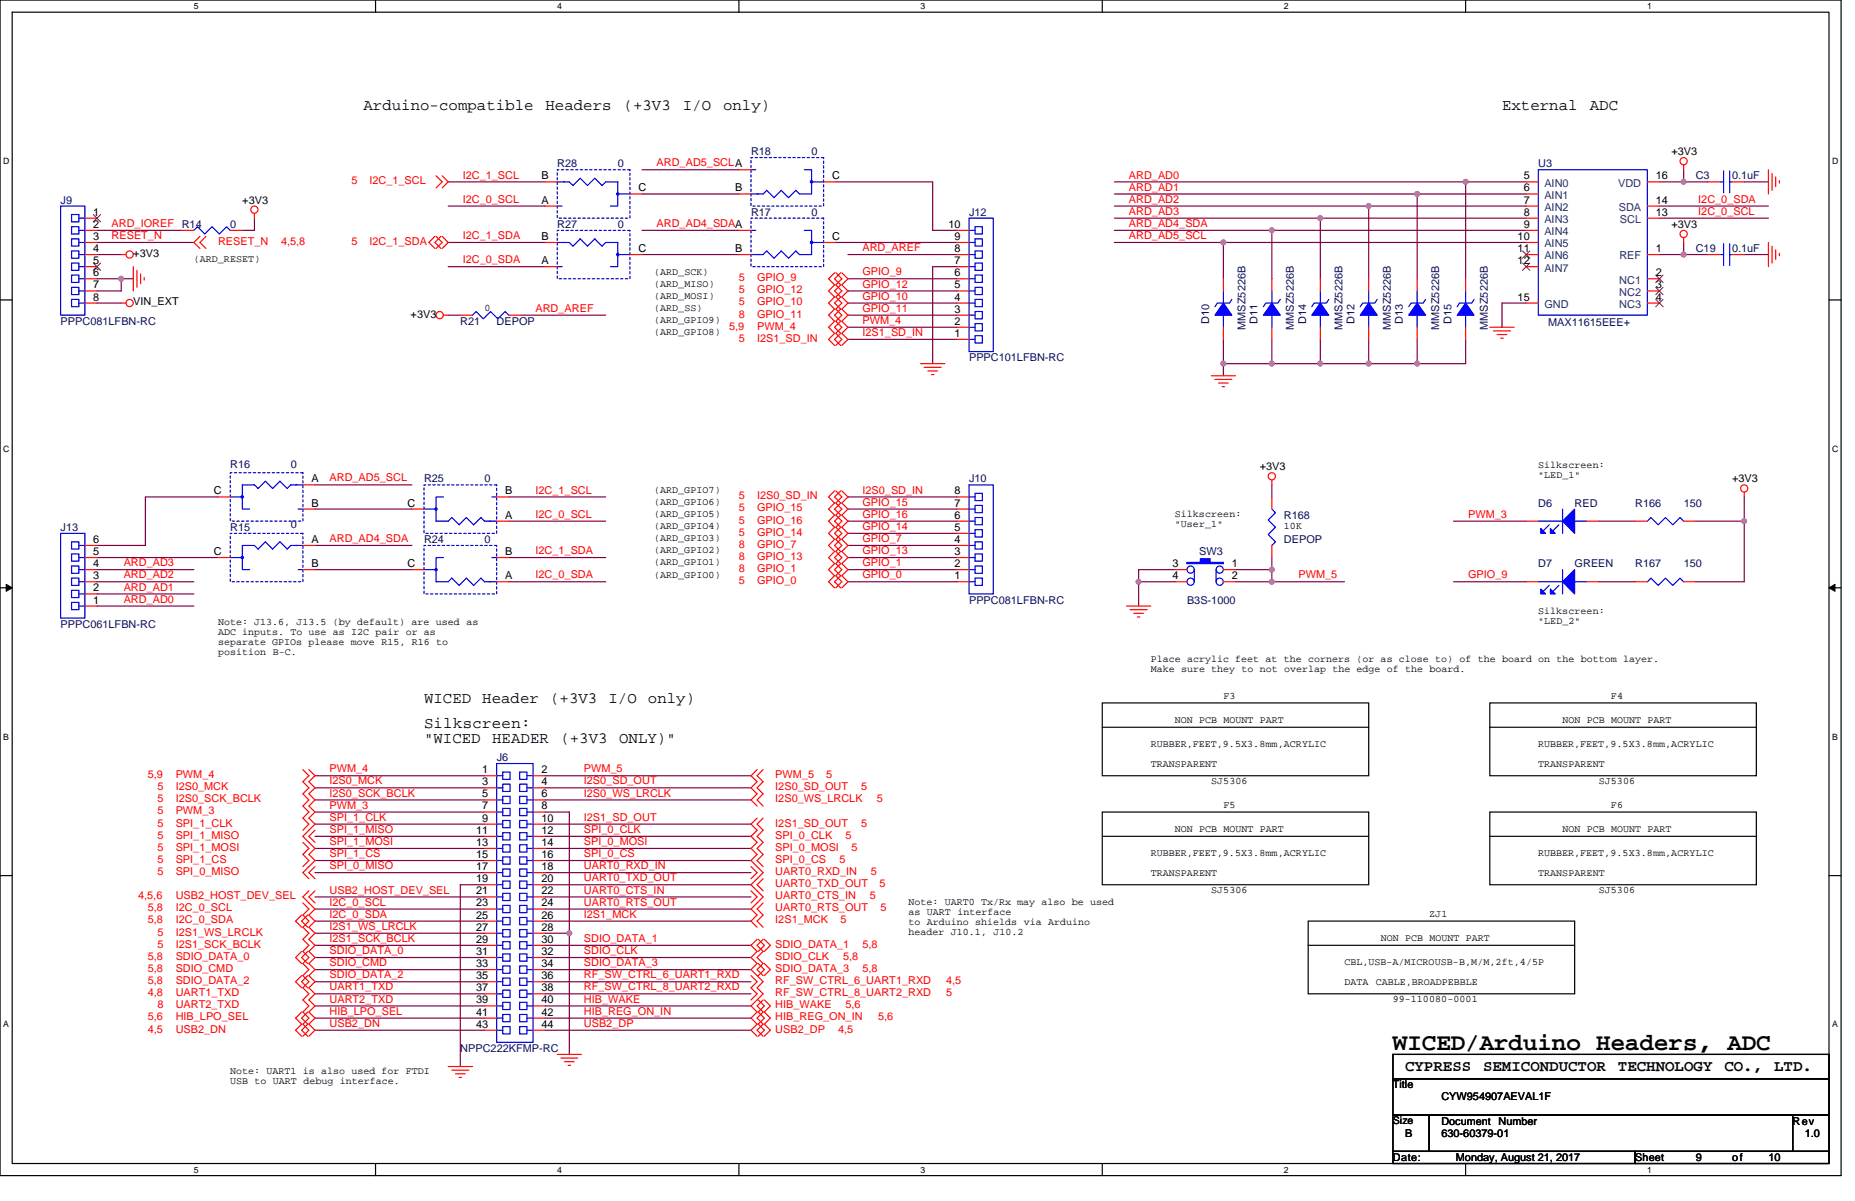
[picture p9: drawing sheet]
<svg xmlns="http://www.w3.org/2000/svg" width="432mm" height="279mm" viewBox="0 0 432 279" stroke-linecap="round" stroke-linejoin="round" font-family="sans-serif">
<path d="M0 0h428.6v273.5h-428.6zM2.8 2.8h422.9v267.9h-422.9z" fill="none" stroke="#000" stroke-width=".28"/>
<g fill="#fff">
<path d="M45.1 .3h1.1v2.3h-1.1z"/>
<path d="M45.1 271h1.1v2.2h-1.1z"/>
</g>
<path d="M87.4 0v2.8M87.4 270.7v2.8" fill="none" stroke="#000" stroke-width=".28"/>
<g fill="#fff">
<path d="M129.7 .3h1.1v2.3h-1.1z"/>
<path d="M129.7 271h1.1v2.2h-1.1z"/>
</g>
<path d="M172 0v2.8M172 270.7v2.8" fill="none" stroke="#000" stroke-width=".28"/>
<g fill="#fff">
<path d="M214.3 .3h1.1v2.3h-1.1z"/>
<path d="M214.3 271h1.1v2.2h-1.1z"/>
</g>
<path d="M256.6 0v2.8M256.6 270.7v2.8" fill="none" stroke="#000" stroke-width=".28"/>
<g fill="#fff">
<path d="M298.9 .3h1.1v2.3h-1.1z"/>
<path d="M298.9 271h1.1v2.2h-1.1z"/>
</g>
<path d="M341.2 0v2.8M341.2 270.7v2.8" fill="none" stroke="#000" stroke-width=".28"/>
<g fill="#fff">
<path d="M383.5 .3h1.1v2.3h-1.1z"/>
<path d="M383.5 271h1.1v2.2h-1.1z"/>
<path d="M.7 36.3h1.5v2.3h-1.5z"/>
<path d="M426.5 36.3h1.4v2.3h-1.4z"/>
<path d="M.7 103.3h1.5v2.2h-1.5z"/>
<path d="M426.5 103.3h1.4v2.2h-1.4z"/>
</g>
<path d="M0 69.8h2.8M425.7 69.8h2.9" fill="none" stroke="#000" stroke-width=".28"/>
<g fill="#fff">
<path d="M.7 170.2h1.4v2.3h-1.4z"/>
<path d="M426.5 170.2h1.3v2.3h-1.3z"/>
</g>
<path d="M0 136.8h2.8M425.7 136.8h2.9" fill="none" stroke="#000" stroke-width=".28"/>
<path d="M1.4 135.9l1.4 .9-1.4 .8zM425.7 136.8l1.4-.9v1.7z" fill="#000" stroke="#000" stroke-width=".23"/>
<g fill="#fff">
<path d="M.7 237.2h1.4v2.2h-1.4z"/>
<path d="M426.4 237.2h1.4v2.2h-1.4z"/>
</g>
<g fill="none" stroke="#000" stroke-width=".28">
<path d="M256.6 163.5h62v17h-62zM256.6 169.2h62M346.8 169.2h62M346.8 163.5h62v17h-62zM256.6 188.9h62v16.9h-62zM256.6 194.6h62M346.8 194.6h62M346.8 188.9h62v16.9h-62zM0 203.7h2.8M304.5 219.9h62M304.5 214.3h62v16.9h-62zM425.7 203.7h2.9"/>
<path d="M324.3 245.3h101.4v5.7h-101.4zM324.3 251h101.4v8.4h-101.4zM324.3 259.4h8.4v8.5h-8.4zM332.7 259.4h84.6v8.5h-84.6zM417.3 259.4h8.4v8.5h-8.4zM324.3 267.9h56.3v2.8h-56.3zM380.6 267.9h45.1v2.8h-45.1z"/>
</g>
<g fill="none" stroke="#800040" stroke-width=".28">
<path d="M149.4 39.5h22.6M391.9 39.5v2.8M22.6 53.6h19.7M22.6 59.2h5.6M22.6 56.4h22.5M59.2 50.8v2.8h-2.8M104.3 42.3h22.6M104.3 47.9h22.6M104.3 56.4h22.6M149.4 53.6h22.6M149.4 45.1h22.6M149.4 59.2h22.6"/>
<path d="M194.6 42.3h22.5v11.3h5.7M194.6 56.4h28.2M197.4 59.2h25.4M259.4 42.3h81.8M259.4 45.1h70.5M259.4 47.9h59.2M259.4 50.8h47.9M259.4 53.6h36.7M259.4 56.4h25.4M355.3 42.3h-14.1v22.6M355.3 53.6h-59.2v11.3M355.3 45.1h-25.4v19.8"/>
<path d="M355.3 56.4h-70.5v8.5M355.3 47.9h-36.7v17M355.3 50.8h-48v14.1M386.3 42.3h5.6M386.3 59.2h5.6M386.3 47.9h25.3M386.3 50.8h25.3M391.9 42.3h5.7M391.9 59.2h5.7M391.9 56.4v2.8M406 59.2h5.6M406 42.3h5.6"/>
<path d="M22.6 70.5h5.6M22.6 64.9h5.6M28.2 64.9v2.8h-5.6M28.2 64.9h2.8M104.3 73.3h2.8M104.3 62h22.6M121.2 73.3h19.8M197.4 64.9h25.4M197.4 67.7h25.4M197.4 70.5h25.4M197.4 73.3h25.4M197.4 76.1h25.4"/>
<path d="M197.4 79h25.4M222.8 62h-5.7v22.6M284.8 79v5.6M296.1 79v5.6M307.3 79v5.6M318.6 79v5.6M329.9 79v5.6M341.2 79v5.6h-11.3M355.3 70.5h-5.7v5.6M284.8 84.6h11.3M284.8 84.6v2.8M296.1 84.6h11.2"/>
<path d="M307.3 84.6h11.3M318.6 84.6h11.3M50.8 115.6h-17v11.3h-11.2M73.3 118.4h22.6M73.3 112.8h22.6M118.4 115.6h22.6M197.4 115.6h25.4M197.4 118.4h25.4M296.1 112.8v2.8M406 115.6v5.6M22.6 135.3h22.5M22.6 138.2h22.5"/>
<path d="M22.6 129.7h28.2M22.6 132.5h22.5M73.3 132.5h22.6M73.3 126.9h22.6M118.4 121.2h22.6M118.4 129.7h22.6M118.4 135.3h22.6M197.4 121.2h25.4M197.4 124.1h25.4M197.4 126.9h25.4M197.4 129.7h25.4M197.4 132.5h25.4"/>
<path d="M197.4 135.3h25.4M265 135.3v5.7M265 135.3h8.5M273.5 132.5h-8.5v2.8M287.6 135.3h8.5M287.6 132.5h8.5M296.1 129.7v2.8M296.1 132.5v2.8M296.1 135.3h16.9M338.3 121.2h17M338.3 135.3h17M372.2 121.2h8.4"/>
<path d="M372.2 135.3h8.4M394.7 121.2h11.3M406 121.2v14.1h-11.3M22.6 141h22.5M73.3 180.5h39.5M73.3 183.3h39.5M73.3 186.1h39.5M73.3 188.9h39.5M73.3 191.7h39.5M73.3 194.6h39.5M73.3 197.4h39.5M126.9 188.9h5.6v28.2"/>
<path d="M126.9 180.5h47.9M126.9 183.3h47.9M126.9 186.1h47.9M126.9 191.7h47.9M126.9 194.6h47.9M126.9 197.4h47.9M73.3 208.7h39.5M73.3 200.2h39.5M73.3 203h39.5M73.3 211.5h39.5M73.3 214.3h39.5M73.3 217.1h39.5"/>
<path d="M73.3 219.9h39.5M112.8 205.8h-5.7v42.3M126.9 217.1h5.6M126.9 200.2h47.9M126.9 203h47.9M126.9 205.8h47.9M126.9 208.7h47.9M126.9 211.5h47.9M126.9 214.3h47.9M126.9 219.9h47.9M132.5 217.1v28.2M73.3 222.8h39.5"/>
<path d="M73.3 225.6h39.5M73.3 228.4h39.5M73.3 231.2h39.5M73.3 234h39.5M73.3 236.9h39.5M73.3 239.7h39.5M126.9 231.2h47.9M126.9 234h47.9M126.9 236.9h47.9M126.9 239.7h47.9M126.9 222.8h47.9M126.9 225.6h47.9"/>
<path d="M126.9 228.4h47.9"/>
</g>
<g fill="#f0f" stroke="#f0f" stroke-width=".28">
<circle cx="341.2" cy="42.3" r=".56"/>
<circle cx="329.9" cy="45.1" r=".56"/>
<circle cx="284.8" cy="84.6" r=".56"/>
<circle cx="329.9" cy="84.6" r=".55"/>
<circle cx="318.6" cy="84.6" r=".55"/>
<circle cx="307.3" cy="84.6" r=".55"/>
<circle cx="296" cy="84.6" r=".55"/>
<circle cx="391.9" cy="42.3" r=".55"/>
<circle cx="391.9" cy="59.2" r=".56"/>
<circle cx="406" cy="121.2" r=".55"/>
<circle cx="296" cy="132.5" r=".55"/>
<circle cx="296" cy="135.3" r=".55"/>
<circle cx="265" cy="135.3" r=".55"/>
<circle cx="132.5" cy="217.1" r=".55"/>
<circle cx="28.2" cy="64.9" r=".55"/>
<circle cx="284.8" cy="56.4" r=".56"/>
<circle cx="296" cy="53.6" r=".55"/>
<circle cx="307.3" cy="50.8" r=".55"/>
<circle cx="318.6" cy="47.9" r=".55"/>
</g>
<g fill="none" stroke="#f00" stroke-width=".28">
<path d="M172 39.5h2.8M391.9 38.4v1.1M411.6 39.5v5.6M19.7 50.8h2.9M19.7 53.6h2.9M19.7 56.4h2.9M19.7 59.2h2.9M28.2 59.2h1.1M42.3 53.6h2.8M46.5 55l-1.4 1.4 1.4 1.4M47.9 55l-1.4 1.4 1.4 1.4M53.6 53.6h2.8"/>
<path d="M59.2 49.6v1.2M101.2 55l-1.4 1.4 1.4 1.4M101.5 55l1.4 1.4-1.4 1.4M101.5 40.9l1.4 1.4-1.4 1.4M102.6 55l-1.4 1.4 1.4 1.4M102.9 55l1.4 1.4-1.4 1.4M102.9 40.9l1.4 1.4-1.4 1.4M126.9 42.3h2.8M126.9 47.9h2.8M126.9 56.4h2.8M146.6 45.1h2.8M146.6 59.2h2.8"/>
<path d="M172 59.2h2.8M172 53.6h2.8M172 45.1h2.8M191.7 56.4h2.9M191.7 42.3h2.9M222.8 59.2h2.8M222.8 56.4h2.8M222.8 53.6h2.8M355.3 42.3h2.8M355.3 45.1h2.8M355.3 47.9h2.8M355.3 50.8h2.8"/>
<path d="M355.3 53.6h2.8M355.3 56.4h2.8M355.3 59.2h2.8M383.5 59.2h2.8M383.5 50.8h2.8M383.5 47.9h2.8M383.5 42.3h2.8M391.9 55.3v1.1M397.6 59.2h2.8M397.6 42.3h2.8M403.2 59.2h2.8M403.2 42.3h2.8"/>
<path d="M411.6 56.4v5.6M412.5 57.3v3.9M412.5 40.3v4M413.3 58.1v2.2M413.3 41.2v2.2M414.2 58.9v.6M414.2 42v.6M19.7 62h2.9M19.7 64.9h2.9M19.7 67.7h2.9M19.7 70.5h2.9M28.2 70.5h1.1"/>
<path d="M31 62v5.7M31.9 62.9v3.9M32.7 63.7v2.3M33.6 64.6v.6M103.2 73.3h1.1M107.1 73.3h2.9M118.4 73.3h2.8M126.9 62h2.8M194.3 63.5l-1.4 1.4 1.4 1.4-1.4 1.4 1.4 1.4-1.4 1.4 1.4 1.4-1.4 1.4 1.4 1.4-1.4 1.4 1.4 1.5-1.4 1.4 1.4 1.4M194.6 63.5l1.4 1.4-1.4 1.4 1.4 1.4-1.4 1.4 1.4 1.4-1.4 1.4 1.4 1.4-1.4 1.4 1.4 1.4-1.4 1.5 1.4 1.4-1.4 1.4M195.7 63.5l-1.4 1.4 1.4 1.4-1.4 1.4 1.4 1.4-1.4 1.4 1.4 1.4-1.4 1.4 1.4 1.4-1.4 1.4 1.4 1.5-1.4 1.4 1.4 1.4M196 63.5l1.4 1.4-1.4 1.4 1.4 1.4-1.4 1.4 1.4 1.4-1.4 1.4 1.4 1.4-1.4 1.4 1.4 1.4-1.4 1.5 1.4 1.4-1.4 1.4"/>
<path d="M222.8 79h2.8M222.8 76.1h2.8M222.8 73.3h2.8M222.8 70.5h2.8M222.8 67.7h2.8M222.8 64.9h2.8M222.8 62h2.8M284.8 76.1v2.9M284.8 64.9v2.8M296.1 76.1v2.9M296.1 64.9v2.8M307.3 76.1v2.9"/>
<path d="M307.3 64.9v2.8M318.6 76.1v2.9M318.6 64.9v2.8M329.9 76.1v2.9M329.9 64.9v2.8M341.2 76.1v2.9M341.2 64.9v2.8M346.8 76.1h5.6M347.6 77h4M348.5 77.8h2.3M349.3 78.7h.6M355.3 62h2.8"/>
<path d="M355.3 70.5h2.8M383.5 70.5h2.8M383.5 67.7h2.8M383.5 64.9h2.8M214.3 84.6h5.6M215.1 85.4h4M216 86.3h2.2M216.8 87.1h.6M282 87.4h5.6M282.8 88.3h3.9M283.7 89.1h2.2M284.5 90h.6"/>
<path d="M50.8 115.6h2.8M70.5 112.8h2.8M70.5 118.4h2.8M95.9 118.4h2.8M115.6 115.6h2.8M194.3 114.2l-1.4 1.4 1.4 1.4-1.4 1.4 1.4 1.4-1.4 1.4 1.4 1.5-1.4 1.4 1.4 1.4-1.4 1.4 1.4 1.4-1.4 1.4 1.4 1.4-1.4 1.4 1.4 1.4-1.4 1.4 1.4 1.5M194.6 114.2l1.4 1.4-1.4 1.4 1.4 1.4-1.4 1.4 1.4 1.4-1.4 1.5 1.4 1.4-1.4 1.4 1.4 1.4-1.4 1.4 1.4 1.4-1.4 1.4 1.4 1.4-1.4 1.4 1.4 1.4-1.4 1.5M195.7 114.2l-1.4 1.4 1.4 1.4-1.4 1.4 1.4 1.4-1.4 1.4 1.4 1.5-1.4 1.4 1.4 1.4-1.4 1.4 1.4 1.4-1.4 1.4 1.4 1.4-1.4 1.4 1.4 1.4-1.4 1.4 1.4 1.5M196 114.2l1.4 1.4-1.4 1.4 1.4 1.4-1.4 1.4 1.4 1.4-1.4 1.5 1.4 1.4-1.4 1.4 1.4 1.4-1.4 1.4 1.4 1.4-1.4 1.4 1.4 1.4-1.4 1.4 1.4 1.4-1.4 1.5M222.8 118.4h2.8M222.8 115.6h2.8M296.1 111.7v1.1"/>
<path d="M296.1 115.6v2.8M406 114.5v1.1M19.7 138.2h2.9M19.7 135.3h2.9M19.7 132.5h2.9M19.7 129.7h2.9M19.7 126.9h2.9M50.8 129.7h2.8M70.5 126.9h2.8M70.5 132.5h2.8M95.9 132.5h2.8M115.6 121.2h2.8"/>
<path d="M115.6 135.3h2.8M115.6 129.7h2.8M222.8 135.3h2.8M222.8 132.5h2.8M222.8 129.7h2.8M222.8 126.9h2.8M222.8 124.1h2.8M222.8 121.2h2.8M273.5 135.3h2.8M273.5 132.5h2.8M284.8 132.5h2.8M284.8 135.3h2.8"/>
<path d="M296.1 126.9v2.8M355.3 135.3h2.8M355.3 121.2h2.8M369.4 135.3h2.8M369.4 121.2h2.8M380.6 121.2h2.9M380.6 135.3h2.9M391.9 121.2h2.8M391.9 135.3h2.8M19.7 141h2.9M262.2 141h5.7M263.1 141.8h3.9"/>
<path d="M263.9 142.7h2.3M264.8 143.5h.5M70.5 179l1.4 1.5-1.4 1.4 1.4 1.4-1.4 1.4 1.4 1.4-1.4 1.4 1.4 1.4-1.4 1.4 1.4 1.4-1.4 1.4M71.9 179l1.4 1.5-1.4 1.4 1.4 1.4-1.4 1.4 1.4 1.4-1.4 1.4 1.4 1.4-1.4 1.4 1.4 1.4-2.8 2.9 2.8 2.8-1.4 1.4 1.4 1.4-2.8 2.8 1.4 1.4M176.2 179l-1.4 1.5 1.4 1.4-1.4 1.4 1.4 1.4-1.4 1.4 1.4 1.4M177.6 179l-1.4 1.5 1.4 1.4-1.4 1.4 1.4 1.4-1.4 1.4 1.4 1.4M70.5 196l1.4 1.4-1.4 1.4 1.4 1.4-1.4 1.4M73.3 193.1l-1.4 1.5 1.4 1.4M112.8 180.5h2.8M112.8 183.3h2.8M112.8 186.1h2.8M112.8 188.9h2.8"/>
<path d="M112.8 191.7h2.8M112.8 194.6h2.8M112.8 197.4h2.8M124.1 180.5h2.8M124.1 183.3h2.8M124.1 186.1h2.8M124.1 188.9h2.8M124.1 191.7h2.8M124.1 194.6h2.8M124.1 197.4h2.8M176.2 190.3l-1.4 1.4 1.4 1.4-1.4 1.5 1.4 1.4-1.4 1.4 1.4 1.4-1.4 1.4 2.8 2.8-2.8 2.8 2.8 2.9-2.8 2.8 1.4 1.4-1.4 1.4 1.4 1.4M177.6 190.3l-1.4 1.4 1.4 1.4-1.4 1.5 1.4 1.4-1.4 1.4 1.4 1.4-1.4 1.4 1.4 1.4"/>
<path d="M70.2 212.9l-1.4 1.4 1.4 1.4M70.5 210.1l1.4 1.4-1.4 1.4 1.4 1.4-1.4 1.4 1.4 1.4-1.4 1.4 1.4 1.4-1.4 1.4 1.4 1.5-1.4 1.4 1.4 1.4-1.4 1.4 1.4 1.4-1.4 1.4 1.4 1.4-1.4 1.4 1.4 1.4-1.4 1.4 1.4 1.5-1.4 1.4 1.4 1.4-1.4 1.4M71.6 212.9l-1.4 1.4 1.4 1.4M71.9 207.2l-1.4 1.5 2.8 2.8-1.4 1.4 1.4 1.4-1.4 1.4 1.4 1.4-1.4 1.4 1.4 1.4-1.4 1.4 1.4 1.5-1.4 1.4 1.4 1.4-1.4 1.4 1.4 1.4-1.4 1.4 1.4 1.4-1.4 1.4 1.4 1.4-1.4 1.4 1.4 1.5-1.4 1.4 1.4 1.4-1.4 1.4M73.3 207.2l-1.4 1.5 1.4 1.4M73.3 201.6l-1.4 1.4 1.4 1.4M112.8 200.2h2.8M112.8 203h2.8M112.8 205.8h2.8M112.8 208.7h2.8M112.8 211.5h2.8M112.8 214.3h2.8"/>
<path d="M112.8 217.1h2.8M112.8 219.9h2.8M124.1 200.2h2.8M124.1 203h2.8M124.1 205.8h2.8M124.1 208.7h2.8M124.1 211.5h2.8M124.1 214.3h2.8M124.1 217.1h2.8M124.1 219.9h2.8M174.8 201.6l1.4 1.4-1.4 1.4M174.8 207.2l1.4 1.5-1.4 1.4"/>
<path d="M176.2 218.5l-1.4 1.4 1.4 1.4-1.4 1.5 1.4 1.4-1.4 1.4 2.8 2.8-1.4 1.4 1.4 1.4-2.8 2.8 1.4 1.4-1.4 1.5 1.4 1.4-1.4 1.4 1.4 1.4M176.5 218.5l1.4 1.4-1.4 1.4M177.6 204.4l-1.4 1.4 1.4 1.4M177.6 210.1l-1.4 1.4 1.4 1.4-1.4 1.4 1.4 1.4M177.6 218.5l-1.4 1.4 1.4 1.4-1.4 1.5 1.4 1.4-1.4 1.4 1.4 1.4M177.9 218.5l1.4 1.4-1.4 1.4M70.2 221.3l-1.4 1.5 1.4 1.4M70.2 227l-1.4 1.4 1.4 1.4M70.2 235.4l-1.4 1.5 1.4 1.4-1.4 1.4 1.4 1.4M71.6 221.3l-1.4 1.5 1.4 1.4M71.6 227l-1.4 1.4 1.4 1.4M71.6 235.4l-1.4 1.5 1.4 1.4-1.4 1.4 1.4 1.4"/>
<path d="M112.8 222.8h2.8M112.8 225.6h2.8M112.8 228.4h2.8M112.8 231.2h2.8M112.8 234h2.8M112.8 236.9h2.8M112.8 239.7h2.8M124.1 222.8h2.8M124.1 225.6h2.8M124.1 228.4h2.8M124.1 231.2h2.8M124.1 234h2.8"/>
<path d="M124.1 236.9h2.8M124.1 239.7h2.8M174.8 227l1.4 1.4-1.4 1.4 1.4 1.4-1.4 1.4M176.5 232.6l1.4 1.4-1.4 1.4 1.4 1.5-1.4 1.4 1.4 1.4-1.4 1.4M176.5 224.2l1.4 1.4-1.4 1.4M177.6 232.6l-1.4 1.4 1.4 1.4-1.4 1.5 1.4 1.4-1.4 1.4 1.4 1.4M177.9 232.6l1.4 1.4-1.4 1.4 1.4 1.5-1.4 1.4 1.4 1.4-1.4 1.4M177.9 224.2l1.4 1.4-1.4 1.4M104.3 248.1h5.7M105.2 249h3.9M106 249.8h2.3M106.9 250.7h.5"/>
<path d="M129.7 245.3h5.6M130.6 246.1h3.9M131.4 247h2.2M132.2 247.8h.6"/>
<circle cx="391.9" cy="37.5" r=".84"/>
<circle cx="30.2" cy="59.2" r=".84"/>
<circle cx="59.2" cy="48.8" r=".84"/>
<circle cx="391.9" cy="54.4" r=".84"/>
<circle cx="30.2" cy="70.5" r=".84"/>
<circle cx="102.3" cy="73.3" r=".84"/>
<circle cx="296" cy="110.8" r=".84"/>
<circle cx="406" cy="113.6" r=".84"/>
</g>
<g fill="#00f" stroke="#00f" stroke-width=".28">
<path d="M366.5 132.5v5.7l-2.8-2.9z" fill-rule="evenodd"/>
<path d="M360.9 137l1.1 1.2h-1.1z" fill-rule="evenodd"/>
<path d="M358.6 137l1.2 1.2h-1.2z" fill-rule="evenodd"/>
<path d="M366.5 118.4v5.7l-2.8-2.9z" fill-rule="evenodd"/>
<path d="M360.9 122.9l1.1 1.2h-1.1z" fill-rule="evenodd"/>
<path d="M358.6 122.9l1.2 1.2h-1.2z" fill-rule="evenodd"/>
<path d="M307.3 70.5l2 2.8h-3.9z" fill-rule="evenodd"/>
<path d="M318.6 70.5l2 2.8h-4z" fill-rule="evenodd"/>
<path d="M276.3 130.8h3.1v-.8h2.3v.8h3.1v.3h-8.5z" fill-rule="evenodd"/>
<path d="M284.8 70.5l1.9 2.8h-3.9z" fill-rule="evenodd"/>
<path d="M329.9 70.5l2 2.8h-4z" fill-rule="evenodd"/>
<path d="M296.1 70.5l1.9 2.8h-3.9z" fill-rule="evenodd"/>
<path d="M341.2 70.5l1.9 2.8h-3.9z" fill-rule="evenodd"/>
<circle cx="101.5" cy="118.4" r=".27"/>
<circle cx="188.9" cy="56.4" r=".28"/>
<circle cx="56.4" cy="115.6" r=".27"/>
<circle cx="101.5" cy="132.5" r=".27"/>
<circle cx="188.9" cy="42.3" r=".28"/>
<circle cx="143.8" cy="45.1" r=".27"/>
<circle cx="56.4" cy="129.7" r=".27"/>
<circle cx="143.8" cy="59.2" r=".27"/>
</g>
<g fill="none" stroke="#00f" stroke-width=".28">
<path d="M174.8 39.5h1.1M187.2 39.5h1.7v5.6h-2.8l-.8-.8-1.7 1.7-1.7-1.7-1.7 1.7-1.7-1.7-.9 .8h-1.4M358.1 39.5h25.4v33.8h-25.4zM401.2 39.8v5.1M402.6 39.8v5.1M14.1 47.9h5.6v25.4h-5.6zM16.7 55.6h1.7v1.7h-1.7zM16.7 58.4h1.7v1.7h-1.7zM16.7 49.9h1.7v1.7h-1.7zM16.7 52.7h1.7v1.7h-1.7zM18.4 56.4h1.3M18.4 59.2h1.3"/>
<path d="M18.4 50.8h1.3M18.4 53.6h1.3M45.1 53.6l.9-.9 1.7 1.7 1.7-1.7 1.7 1.7 1.6-1.7 .9 .9M129.7 42.3h1.7M129.7 47.9h1.1M129.7 56.4h1.7M131.1 42.3h1.4l.9 .9 1.7-1.7 1.7 1.7 1.7-1.7 1.6 1.7 .9-.9h2.8v5.6h-1.7M131.1 56.4h1.4l.9 .9 1.7-1.7 1.7 1.7 1.7-1.7 1.6 1.7 .9-.9h2.8v5.6h-1.7M143.8 45.1h2.8M143.8 59.2h2.8M174.8 59.2h1.7M174.8 53.6h1.1"/>
<path d="M174.8 45.1h1.7M187.2 53.6h1.7v5.6h-2.8l-.8-.8-1.7 1.7-1.7-1.7-1.7 1.7-1.7-1.7-.9 .8h-1.4M188.9 56.4h2.8M188.9 42.3h2.8M225.6 50.8h5.6v31h-5.6zM225.6 56.4h1.4M225.6 53.6h1.4M225.6 59.2h1.4M227 55.6h1.7v1.7h-1.7zM227 58.4h1.7v1.7h-1.7zM227 52.7h1.7v1.7h-1.7zM400.4 59.2h.8"/>
<path d="M400.4 42.3h.8M401.2 56.7v5.1M402.6 59.2h.6M402.6 42.3h.6M402.6 56.7v5.1M16.7 61.2h1.7v1.7h-1.7zM16.7 64h1.7v1.7h-1.7zM16.7 66.8h1.7v1.7h-1.7zM16.7 69.7h1.7v1.7h-1.7zM18.4 62h1.3M18.4 64.9h1.3M18.4 67.7h1.3"/>
<path d="M18.4 70.5h1.3M110 73.3l.8-.8 1.7 1.7 1.7-1.7 1.7 1.7 1.7-1.7 .8 .8M129.7 62h1.1M225.6 67.7h1.4M225.6 73.3h1.4M225.6 70.5h1.4M225.6 79h1.4M225.6 76.1h1.4M225.6 64.9h1.4M225.6 62h1.4M227 66.8h1.7v1.7h-1.7zM227 72.5h1.7v1.7h-1.7z"/>
<path d="M227 69.7h1.7v1.7h-1.7zM227 78.1h1.7v1.7h-1.7zM227 75.3h1.7v1.7h-1.7zM227 64h1.7v1.7h-1.7zM227 61.2h1.7v1.7h-1.7zM284.8 73.3v2.8M284.8 67.7v2.8M286.7 69.7l-.5 .8h-2.8l-.6 .9M296.1 73.3v2.8M296.1 67.7v2.8M298 69.7l-.5 .8h-2.9l-.5 .9M307.3 73.3v2.8"/>
<path d="M307.3 67.7v2.8M309.3 69.7l-.6 .8h-2.8l-.5 .9M318.6 73.3v2.8M318.6 67.7v2.8M320.6 69.7l-.6 .8h-2.8l-.6 .9M329.9 73.3v2.8M329.9 67.7v2.8M331.9 69.7l-.6 .8h-2.8l-.6 .9M341.2 73.3v2.8M341.2 67.7v2.8M343.1 69.7l-.5 .8h-2.9l-.5 .9M53.6 115.6h2.8"/>
<path d="M68.8 112.8h1.7M69.1 112.8h-1.4l-.9 .8-1.6-1.6-1.7 1.6-1.7-1.6-1.7 1.6-.9-.8h-2.8v5.6h1.7M69.4 118.4h1.1M98.7 118.4h2.8M103.2 115.6h-1.7v5.6h2.8l.9-.8 1.7 1.7 1.7-1.7 1.7 1.7 1.7-1.7 .8 .8h1.4M114.5 115.6h1.1M225.6 112.8h5.6v25.4h-5.6zM225.6 118.4h1.4M225.6 115.6h1.4M227 117.6h1.7v1.7h-1.7zM227 114.8h1.7v1.7h-1.7zM296.1 118.4l.8 .9-1.7 1.7 1.7 1.7-1.7 1.7 1.7 1.6-.8 .9"/>
<path d="M363.7 118.4v5.7M14.1 124.1h5.6v19.7h-5.6zM16.7 128.9h1.7v1.7h-1.7zM16.7 134.5h1.7v1.7h-1.7zM16.7 131.7h1.7v1.7h-1.7zM16.7 137.3h1.7v1.7h-1.7zM16.7 126h1.7v1.7h-1.7zM18.4 129.7h1.3M18.4 135.3h1.3M18.4 132.5h1.3M18.4 138.2h1.3M18.4 126.9h1.3"/>
<path d="M53.6 129.7h2.8M68.8 126.9h1.7M69.1 126.9h-1.4l-.9 .8-1.6-1.7-1.7 1.7-1.7-1.7-1.7 1.7-.9-.8h-2.8v5.6h1.7M69.4 132.5h1.1M98.7 132.5h2.8M103.2 129.7h-1.7v5.6h2.8l.9-.8 1.7 1.7 1.7-1.7 1.7 1.7 1.7-1.7 .8 .8h1.4M113.9 121.2h1.7M113.9 135.3h1.7M114.5 129.7h1.1M225.6 124.1h1.4M225.6 129.7h1.4M225.6 126.9h1.4"/>
<path d="M225.6 135.3h1.4M225.6 132.5h1.4M225.6 121.2h1.4M227 123.2h1.7v1.7h-1.7zM227 128.9h1.7v1.7h-1.7zM227 126h1.7v1.7h-1.7zM227 134.5h1.7v1.7h-1.7zM227 131.7h1.7v1.7h-1.7zM227 120.4h1.7v1.7h-1.7zM276.3 130.8v.3M278 132.5v2.8M283.1 132.5v2.8"/>
<path d="M284.8 130.8v.3M358.1 135.3h5.6M358.1 121.2h5.6M360.6 136.2l-1.4 1.4M360.6 122.1l-1.4 1.4M362.9 136.2l-1.4 1.4M362.9 122.1l-1.4 1.4M363.7 132.5v5.7M366.5 135.3h2.9M366.5 121.2h2.9M383.5 121.2l.8-.8 1.7 1.7 1.7-1.7 1.7 1.7 1.7-1.7 .8 .8M383.5 135.3l.8-.8 1.7 1.7 1.7-1.7 1.7 1.7 1.7-1.7 .8 .8"/>
<path d="M16.7 140.1h1.7v1.7h-1.7zM18.4 141h1.3M115.6 177.6h8.5v64.9h-8.5zM117 179.6h1.7v1.7h-1.7zM121 179.6h1.7v1.7h-1.7zM115.6 191.7h1.4M115.6 186.1h1.4M115.6 188.9h1.4M115.6 180.5h1.4M115.6 183.3h1.4M115.6 194.6h1.4M115.6 197.4h1.4"/>
<path d="M117 190.9h1.7v1.7h-1.7zM117 185.3h1.7v1.6h-1.7zM117 188.1h1.7v1.7h-1.7zM117 182.4h1.7v1.7h-1.7zM117 193.7h1.7v1.7h-1.7zM117 196.5h1.7v1.7h-1.7zM117 199.3h1.7v1.7h-1.7zM121 190.9h1.7v1.7h-1.7zM121 185.3h1.7v1.6h-1.7zM121 188.1h1.7v1.7h-1.7zM121 182.4h1.7v1.7h-1.7zM121 199.3h1.7v1.7h-1.7z"/>
<path d="M121 193.7h1.7v1.7h-1.7zM121 196.5h1.7v1.7h-1.7zM122.7 191.7h1.4M122.7 186.1h1.4M122.7 188.9h1.4M122.7 180.5h1.4M122.7 183.3h1.4M122.7 194.6h1.4M122.7 197.4h1.4M115.6 203h1.4M115.6 205.8h1.4M115.6 208.7h1.4"/>
<path d="M115.6 217.1h1.4M115.6 219.9h1.4M115.6 200.2h1.4M115.6 211.5h1.4M115.6 214.3h1.4M117 202.2h1.7v1.7h-1.7zM117 205h1.7v1.7h-1.7zM117 216.3h1.7v1.7h-1.7zM117 207.8h1.7v1.7h-1.7zM117 210.6h1.7v1.7h-1.7zM117 213.4h1.7v1.7h-1.7zM117 219.1h1.7v1.7h-1.7z"/>
<path d="M121 205h1.7v1.7h-1.7zM121 202.2h1.7v1.7h-1.7zM121 219.1h1.7v1.7h-1.7zM121 213.4h1.7v1.7h-1.7zM121 216.3h1.7v1.7h-1.7zM121 207.8h1.7v1.7h-1.7zM121 210.6h1.7v1.7h-1.7zM122.7 200.2h1.4M122.7 203h1.4M122.7 205.8h1.4M122.7 208.7h1.4M122.7 214.3h1.4"/>
<path d="M122.7 217.1h1.4M122.7 219.9h1.4M122.7 211.5h1.4M115.6 222.8h1.4M115.6 231.2h1.4M115.6 234h1.4M115.6 239.7h1.4M115.6 236.9h1.4M115.6 225.6h1.4M115.6 228.4h1.4M117 230.4h1.7v1.7h-1.7zM117 221.9h1.7v1.7h-1.7z"/>
<path d="M117 224.7h1.7v1.7h-1.7zM117 227.5h1.7v1.7h-1.7zM117 233.2h1.7v1.7h-1.7zM117 236h1.7v1.7h-1.7zM117 238.8h1.7v1.7h-1.7zM121 233.2h1.7v1.7h-1.7zM121 227.5h1.7v1.7h-1.7zM121 230.4h1.7v1.7h-1.7zM121 221.9h1.7v1.7h-1.7zM121 224.7h1.7v1.7h-1.7zM121 236h1.7v1.7h-1.7zM121 238.8h1.7v1.7h-1.7z"/>
<path d="M122.7 239.7h1.4M122.7 236.9h1.4M122.7 222.8h1.4M122.7 228.4h1.4M122.7 231.2h1.4M122.7 234h1.4M122.7 225.6h1.4"/>
<circle cx="277.1" cy="132.5" r=".84"/>
<circle cx="277.1" cy="135.3" r=".84"/>
<circle cx="283.9" cy="135.3" r=".84"/>
<circle cx="283.9" cy="132.5" r=".84"/>
</g>
<path d="M129.7 39.5h16.9v11.3h-16.9zM174.8 36.7h16.9v11.2h-16.9zM129.7 53.6h16.9v11.3h-16.9zM174.8 50.8h16.9v11.2h-16.9zM53.6 110h16.9v11.2h-16.9zM98.7 112.8h16.9v11.3h-16.9zM53.6 124.1h16.9v11.2h-16.9zM98.7 126.9h16.9v11.3h-16.9z" fill="none" stroke="#00f" stroke-width=".28" stroke-dasharray=".6 .6"/>
<g fill="none" stroke="#804000" stroke-width=".23">
<path d="M21.7 49.9l1.7 1.7M23.4 49.9l-1.7 1.7M354.4 58.4l1.7 1.7M356.1 58.4l-1.7 1.7M21.7 61.2l1.7 1.7M23.4 61.2l-1.7 1.7M354.4 61.2l1.7 1.7M356.1 61.2l-1.7 1.7M385.4 69.7l1.7 1.7M385.4 66.8l1.7 1.8M385.4 64l1.7 1.7M387.1 69.7l-1.7 1.7"/>
<path d="M387.1 66.8l-1.7 1.8M387.1 64l-1.7 1.7"/>
</g>
<text font-size="5.6" x="324.3" y="244.3">WICED/Arduino Headers, ADC</text>
<g font-size="3.7">
<text x="84.6" y="25.5">Arduino-compatible</text>
<text x="127" y="25.5">Headers</text>
<text x="145.2" y="25.5">(+3V3</text>
<text x="158.9" y="25.5">I/O</text>
<text x="168.3" y="25.5">only)</text>
<text x="349.6" y="25.5">External</text>
<text x="370.1" y="25.5">ADC</text>
<text x="98.7" y="163.6">WICED</text>
<text x="112.3" y="163.6">Header</text>
<text x="128.1" y="163.6">(+3V3</text>
<text x="141.6" y="163.6">I/O</text>
<text x="150.8" y="163.6">only)</text>
<text x="98.7" y="169.3">Silkscreen:</text>
<text x="98.7" y="173">&quot;WICED</text>
<text x="114.6" y="173">HEADER</text>
<text x="130.4" y="173">(+3V3</text>
<text x="144.1" y="173">ONLY)&quot;</text>
<text x="327.1" y="249.2">CYPRESS</text>
<text x="345.2" y="249.2">SEMICONDUCTOR</text>
<text x="376.6" y="249.2">TECHNOLOGY</text>
<text x="401.4" y="249.2">CO.,</text>
<text x="413" y="249.2">LTD.</text>
</g>
<g font-size="2.5" fill="#f00">
<text x="107.7" y="41.5">I2C_1_SCL</text>
<text x="152.8" y="38.7">ARD_AD5_SCLA</text>
<text x="262.8" y="41.5">ARD_AD0</text>
<text x="81.8" y="42.9">5</text>
<text x="86" y="42.9">I2C_1_SCL</text>
<text x="107.7" y="47.2">I2C_0_SCL</text>
<text x="262.8" y="44.3">ARD_AD1</text>
<text x="262.8" y="47.2">ARD_AD2</text>
<text x="395.3" y="47.2">I2C_0_SDA</text>
<text x="26" y="52.8">ARD_IOREF</text>
<text x="152.8" y="52.8">ARD_AD4_SDAA</text>
<text x="262.8" y="50">ARD_AD3</text>
<text x="262.8" y="52.8">ARD_AD4_SDA</text>
<text x="395.3" y="50">I2C_0_SCL</text>
<text x="26" y="55.6">RESET_N</text>
<text x="50.8" y="57">RESET_N</text>
<text x="65.4" y="57">4,5,8</text>
<text x="81.8" y="57">5</text>
<text x="86" y="57">I2C_1_SDA</text>
<text x="107.7" y="55.6">I2C_1_SDA</text>
<text x="200.8" y="58.4">ARD_AREF</text>
<text x="262.8" y="55.6">ARD_AD5_SCL</text>
<text x="107.7" y="61.3">I2C_0_SDA</text>
<text x="172" y="65.4">5</text>
<text x="176.2" y="65.4">GPIO_9</text>
<text x="200.8" y="64.1">GPIO_9</text>
<text x="172" y="68.2">5</text>
<text x="172" y="71.1">5</text>
<text x="176.2" y="68.2">GPIO_12</text>
<text x="176.2" y="71.1">GPIO_10</text>
<text x="200.8" y="66.9">GPIO_12</text>
<text x="200.8" y="69.7">GPIO_10</text>
<text x="124.7" y="72.5">ARD_AREF</text>
<text x="169.7" y="76.7">5,9</text>
<text x="172" y="73.9">8</text>
<text x="176.2" y="73.9">GPIO_11</text>
<text x="176.2" y="76.7">PWM_4</text>
<text x="200.8" y="72.5">GPIO_11</text>
<text x="200.8" y="75.4">PWM_4</text>
<text x="172" y="79.5">5</text>
<text x="176.2" y="79.5">I2S1_SD_IN</text>
<text x="200.8" y="78.2">I2S1_SD_IN</text>
<text x="76.7" y="112">ARD_AD5_SCL</text>
<text x="124.7" y="114.8">I2C_1_SCL</text>
<text x="172" y="116.2">5</text>
<text x="172" y="119">5</text>
<text x="176.2" y="116.2">I2S0_SD_IN</text>
<text x="176.2" y="119">GPIO_15</text>
<text x="200.8" y="114.8">I2S0_SD_IN</text>
<text x="200.8" y="117.6">GPIO_15</text>
<text x="124.7" y="120.5">I2C_0_SCL</text>
<text x="172" y="121.8">5</text>
<text x="172" y="124.6">5</text>
<text x="176.2" y="121.8">GPIO_16</text>
<text x="176.2" y="124.6">GPIO_14</text>
<text x="200.8" y="120.5">GPIO_16</text>
<text x="200.8" y="123.3">GPIO_14</text>
<text x="341.7" y="120.5">PWM_3</text>
<text x="28.8" y="131.7">ARD_AD3</text>
<text x="76.7" y="126.1">ARD_AD4_SDA</text>
<text x="124.7" y="128.9">I2C_1_SDA</text>
<text x="172" y="127.4">8</text>
<text x="172" y="130.3">8</text>
<text x="176.2" y="127.4">GPIO_7</text>
<text x="176.2" y="130.3">GPIO_13</text>
<text x="200.8" y="126.1">GPIO_7</text>
<text x="200.8" y="128.9">GPIO_13</text>
<text x="200.8" y="131.7">GPIO_1</text>
<text x="28.8" y="134.6">ARD_AD2</text>
<text x="28.8" y="137.4">ARD_AD1</text>
<text x="124.7" y="134.6">I2C_0_SDA</text>
<text x="172" y="133.1">8</text>
<text x="172" y="135.9">5</text>
<text x="176.2" y="133.1">GPIO_1</text>
<text x="176.2" y="135.9">GPIO_0</text>
<text x="200.8" y="134.6">GPIO_0</text>
<text x="302.3" y="134.6">PWM_5</text>
<text x="341.7" y="134.6">GPIO_9</text>
<text x="28.8" y="140.2">ARD_AD0</text>
<text x="76.7" y="179.7">PWM_4</text>
<text x="135.9" y="179.7">PWM_5</text>
<text x="34.4" y="181">5,9</text>
<text x="36.7" y="183.8">5</text>
<text x="40.9" y="181">PWM_4</text>
<text x="40.9" y="183.8">I2S0_MCK</text>
<text x="76.7" y="182.5">I2S0_MCK</text>
<text x="76.7" y="185.3">I2S0_SCK_BCLK</text>
<text x="135.9" y="182.5">I2S0_SD_OUT</text>
<text x="135.9" y="185.3">I2S0_WS_LRCLK</text>
<text x="180.5" y="181">PWM_5</text>
<text x="180.5" y="183.8">I2S0_SD_OUT</text>
<text x="192.3" y="181">5</text>
<text x="200.5" y="183.8">5</text>
<text x="36.7" y="186.6">5</text>
<text x="36.7" y="189.5">5</text>
<text x="40.9" y="186.6">I2S0_SCK_BCLK</text>
<text x="40.9" y="189.5">PWM_3</text>
<text x="76.7" y="188.1">PWM_3</text>
<text x="76.7" y="190.9">SPI_1_CLK</text>
<text x="135.9" y="190.9">I2S1_SD_OUT</text>
<text x="180.5" y="186.6">I2S0_WS_LRCLK</text>
<text x="204.1" y="186.6">5</text>
<text x="36.7" y="192.3">5</text>
<text x="36.7" y="195.1">5</text>
<text x="36.7" y="197.9">5</text>
<text x="40.9" y="192.3">SPI_1_CLK</text>
<text x="40.9" y="195.1">SPI_1_MISO</text>
<text x="40.9" y="197.9">SPI_1_MOSI</text>
<text x="76.7" y="193.8">SPI_1_MISO</text>
<text x="76.7" y="196.6">SPI_1_MOSI</text>
<text x="135.9" y="193.8">SPI_0_CLK</text>
<text x="135.9" y="196.6">SPI_0_MOSI</text>
<text x="180.5" y="192.3">I2S1_SD_OUT</text>
<text x="180.5" y="195.1">SPI_0_CLK</text>
<text x="180.5" y="197.9">SPI_0_MOSI</text>
<text x="196.8" y="195.1">5</text>
<text x="198.2" y="197.9">5</text>
<text x="200.5" y="192.3">5</text>
<text x="36.7" y="200.7">5</text>
<text x="36.7" y="203.6">5</text>
<text x="40.9" y="200.7">SPI_1_CS</text>
<text x="40.9" y="203.6">SPI_0_MISO</text>
<text x="76.7" y="199.4">SPI_1_CS</text>
<text x="76.7" y="202.2">SPI_0_MISO</text>
<text x="135.9" y="199.4">SPI_0_CS</text>
<text x="135.9" y="202.2">UART0_RXD_IN</text>
<text x="180.5" y="200.7">SPI_0_CS</text>
<text x="180.5" y="203.6">UART0_RXD_IN</text>
<text x="195.4" y="200.7">5</text>
<text x="202.7" y="203.6">5</text>
<text x="32.2" y="209.2">4,5,6</text>
<text x="40.9" y="209.2">USB2_HOST_DEV_SEL</text>
<text x="76.7" y="207.9">USB2_HOST_DEV_SEL</text>
<text x="135.9" y="205">UART0_TXD_OUT</text>
<text x="135.9" y="207.9">UART0_CTS_IN</text>
<text x="180.5" y="206.4">UART0_TXD_OUT</text>
<text x="180.5" y="209.2">UART0_CTS_IN</text>
<text x="202.5" y="209.2">5</text>
<text x="204.7" y="206.4">5</text>
<text x="34.4" y="212">5,8</text>
<text x="34.4" y="214.8">5,8</text>
<text x="40.9" y="212">I2C_0_SCL</text>
<text x="40.9" y="214.8">I2C_0_SDA</text>
<text x="76.7" y="210.7">I2C_0_SCL</text>
<text x="76.7" y="213.5">I2C_0_SDA</text>
<text x="135.9" y="210.7">UART0_RTS_OUT</text>
<text x="135.9" y="213.5">I2S1_MCK</text>
<text x="180.5" y="212">UART0_RTS_OUT</text>
<text x="180.5" y="214.8">I2S1_MCK</text>
<text x="195.7" y="214.8">5</text>
<text x="205" y="212">5</text>
<text x="36.7" y="217.7">5</text>
<text x="36.7" y="220.5">5</text>
<text x="40.9" y="217.7">I2S1_WS_LRCLK</text>
<text x="40.9" y="220.5">I2S1_SCK_BCLK</text>
<text x="76.7" y="216.3">I2S1_WS_LRCLK</text>
<text x="76.7" y="219.1">I2S1_SCK_BCLK</text>
<text x="76.7" y="222">SDIO_DATA_0</text>
<text x="135.9" y="219.1">SDIO_DATA_1</text>
<text x="135.9" y="222">SDIO_CLK</text>
<text x="180.5" y="220.5">SDIO_DATA_1</text>
<text x="200.8" y="220.5">5,8</text>
<text x="34.4" y="223.3">5,8</text>
<text x="34.4" y="226.1">5,8</text>
<text x="40.9" y="223.3">SDIO_DATA_0</text>
<text x="40.9" y="226.1">SDIO_CMD</text>
<text x="76.7" y="224.8">SDIO_CMD</text>
<text x="76.7" y="227.6">SDIO_DATA_2</text>
<text x="135.9" y="224.8">SDIO_DATA_3</text>
<text x="135.9" y="227.6">RF_SW_CTRL_6_UART1_RXD</text>
<text x="180.5" y="223.3">SDIO_CLK</text>
<text x="180.5" y="226.1">SDIO_DATA_3</text>
<text x="196.3" y="223.3">5,8</text>
<text x="200.8" y="226.1">5,8</text>
<text x="34.4" y="228.9">5,8</text>
<text x="34.4" y="231.8">4,8</text>
<text x="40.9" y="228.9">SDIO_DATA_2</text>
<text x="40.9" y="231.8">UART1_TXD</text>
<text x="76.7" y="230.4">UART1_TXD</text>
<text x="76.7" y="233.2">UART2_TXD</text>
<text x="135.9" y="230.4">RF_SW_CTRL_8_UART2_RXD</text>
<text x="135.9" y="233.2">HIB_WAKE</text>
<text x="180.5" y="228.9">RF_SW_CTRL_6_UART1_RXD</text>
<text x="180.5" y="231.8">RF_SW_CTRL_8_UART2_RXD</text>
<text x="220.2" y="228.9">4,5</text>
<text x="220.2" y="231.8">5</text>
<text x="34.4" y="237.4">5,6</text>
<text x="36.7" y="234.6">8</text>
<text x="40.9" y="234.6">UART2_TXD</text>
<text x="40.9" y="237.4">HIB_LPO_SEL</text>
<text x="76.7" y="236.1">HIB_LPO_SEL</text>
<text x="76.7" y="238.9">USB2_DN</text>
<text x="135.9" y="236.1">HIB_REG_ON_IN</text>
<text x="135.9" y="238.9">USB2_DP</text>
<text x="180.5" y="237.4">HIB_REG_ON_IN</text>
<text x="180.5" y="234.6">HIB_WAKE</text>
<text x="196.8" y="234.6">5,6</text>
<text x="204.4" y="237.4">5,6</text>
<text x="34.4" y="240.2">4,5</text>
<text x="40.9" y="240.2">USB2_DN</text>
<text x="180.5" y="240.2">USB2_DP</text>
<text x="195.1" y="240.2">4,5</text>
</g>
<g font-size="2.5">
<text x="126" y="41.7">B</text>
<text x="193.7" y="41.7">C</text>
<text x="354.7" y="41.7">5</text>
<text x="385.4" y="41.7">16</text>
<text x="389.1" y="36.1">+3V3</text>
<text x="56.4" y="47.4">+3V3</text>
<text x="126" y="47.3">A</text>
<text x="148.6" y="44.5">C</text>
<text x="171.2" y="44.5">B</text>
<text x="354.7" y="44.5">6</text>
<text x="354.7" y="47.3">7</text>
<text x="385.4" y="47.3">14</text>
<text x="21.7" y="50.2">1</text>
<text x="21.7" y="53">2</text>
<text x="220.8" y="53">10</text>
<text x="354.7" y="50.2">8</text>
<text x="354.7" y="53">9</text>
<text x="385.4" y="50.2">13</text>
<text x="389.1" y="53">+3V3</text>
<text x="21.7" y="55.8">3</text>
<text x="21.7" y="58.6">4</text>
<text x="31" y="59.8">+3V3</text>
<text x="126" y="55.8">B</text>
<text x="148.6" y="58.6">C</text>
<text x="171.2" y="58.6">B</text>
<text x="193.7" y="55.8">C</text>
<text x="222.2" y="58.6">8</text>
<text x="222.2" y="55.8">9</text>
<text x="353.3" y="55.8">10</text>
<text x="353.3" y="58.6">11</text>
<text x="385.4" y="58.6">1</text>
<text x="21.7" y="61.4">5</text>
<text x="21.7" y="64.3">6</text>
<text x="126" y="61.4">A</text>
<text x="222.2" y="64.3">6</text>
<text x="222.2" y="61.4">7</text>
<text x="353.3" y="61.4">12</text>
<text x="385.4" y="64.3">2</text>
<text x="21.7" y="67.1">7</text>
<text x="21.7" y="69.9">8</text>
<text x="31" y="71.1">VIN_EXT</text>
<text x="222.2" y="69.9">4</text>
<text x="222.2" y="67.1">5</text>
<text x="353.3" y="69.9">15</text>
<text x="385.4" y="69.9">4</text>
<text x="385.4" y="67.1">3</text>
<text x="95.6" y="73.9">+3V3</text>
<text x="222.2" y="75.5">2</text>
<text x="222.2" y="72.7">3</text>
<text x="222.2" y="78.4">1</text>
<text x="72.5" y="112.2">A</text>
<text x="293.2" y="109.4">+3V3</text>
<text x="403.2" y="112.2">+3V3</text>
<text x="49.8" y="115">C</text>
<text x="72.5" y="117.8">B</text>
<text x="94.9" y="117.8">C</text>
<text x="117.6" y="115">B</text>
<text x="222.2" y="117.8">7</text>
<text x="222.2" y="115">8</text>
<text x="117.6" y="120.6">A</text>
<text x="222.2" y="123.5">5</text>
<text x="222.2" y="120.6">6</text>
<text x="21.7" y="131.9">4</text>
<text x="21.7" y="129.1">5</text>
<text x="21.7" y="126.3">6</text>
<text x="49.8" y="129.1">C</text>
<text x="72.5" y="126.3">A</text>
<text x="72.5" y="131.9">B</text>
<text x="94.9" y="131.9">C</text>
<text x="117.6" y="129.1">B</text>
<text x="222.2" y="131.9">2</text>
<text x="222.2" y="129.1">3</text>
<text x="222.2" y="126.3">4</text>
<text x="272.9" y="131.9">3</text>
<text x="286.7" y="131.9">1</text>
<text x="21.7" y="137.6">2</text>
<text x="21.7" y="134.7">3</text>
<text x="117.6" y="134.7">A</text>
<text x="222.2" y="134.7">1</text>
<text x="272.9" y="134.7">4</text>
<text x="286.7" y="134.7">2</text>
<text x="21.7" y="140.4">1</text>
<text x="112.2" y="179.9">1</text>
<text x="126" y="179.9">2</text>
<text x="112.2" y="182.7">3</text>
<text x="112.2" y="185.5">5</text>
<text x="126" y="182.7">4</text>
<text x="126" y="185.5">6</text>
<text x="112.2" y="188.3">7</text>
<text x="112.2" y="191.1">9</text>
<text x="126" y="188.3">8</text>
<text x="126" y="191.1">10</text>
<text x="110.8" y="194">11</text>
<text x="110.8" y="196.8">13</text>
<text x="126" y="194">12</text>
<text x="126" y="196.8">14</text>
<text x="110.8" y="199.6">15</text>
<text x="110.8" y="202.4">17</text>
<text x="126" y="199.6">16</text>
<text x="126" y="202.4">18</text>
<text x="110.8" y="205.2">19</text>
<text x="110.8" y="208.1">21</text>
<text x="126" y="205.2">20</text>
<text x="126" y="208.1">22</text>
<text x="110.8" y="210.9">23</text>
<text x="110.8" y="213.7">25</text>
<text x="126" y="210.9">24</text>
<text x="126" y="213.7">26</text>
<text x="110.8" y="216.5">27</text>
<text x="110.8" y="219.3">29</text>
<text x="126" y="216.5">28</text>
<text x="126" y="219.3">30</text>
<text x="110.8" y="222.2">31</text>
<text x="110.8" y="225">33</text>
<text x="110.8" y="227.8">35</text>
<text x="126" y="222.2">32</text>
<text x="126" y="225">34</text>
<text x="126" y="227.8">36</text>
<text x="110.8" y="230.6">37</text>
<text x="110.8" y="233.4">39</text>
<text x="126" y="230.6">38</text>
<text x="126" y="233.4">40</text>
<text x="110.8" y="236.3">41</text>
<text x="110.8" y="239.1">43</text>
<text x="126" y="236.3">42</text>
<text x="126" y="239.1">44</text>
<text x="324.3" y="253.2">Title</text>
<text x="335.5" y="256">CYW954907AEVAL1F</text>
<text x="324.3" y="261.6">Size</text>
<text x="335.5" y="261.6">Document</text>
<text x="348.8" y="261.6">Number</text>
<text x="417.3" y="261.6">Rev</text>
<text x="327.1" y="264.5">B</text>
<text x="335.5" y="264.5">630-60379-01</text>
<text x="420.1" y="264.5">1.0</text>
<text x="324.3" y="270.1">Date:</text>
<text x="338.9" y="270.1">Monday, August 21, 2017</text>
<text x="380.6" y="270.1">Sheet</text>
<text x="394.7" y="270.1">9</text>
<text x="403.2" y="270.1">of</text>
<text x="411.6" y="270.1">10</text>
</g>
<g font-size="2.5" fill="#000080">
<text x="129.7" y="38.9">R28</text>
<text x="143.8" y="38.9">0</text>
<text x="174.8" y="36.1">R18</text>
<text x="188.9" y="36.1">0</text>
<text x="358.1" y="38.9">U3</text>
<text x="394.7" y="41.7">C3</text>
<text x="403.2" y="41.7">0.1uF</text>
<text x="14.1" y="47.4">J9</text>
<text x="42.3" y="53">R14</text>
<text x="53.6" y="53">0</text>
<text x="129.7" y="53">R27</text>
<text x="143.8" y="53">0</text>
<text x="174.8" y="50.2">R17</text>
<text x="188.9" y="50.2">0</text>
<text x="225.6" y="50.2">J12</text>
<text x="394.7" y="58.7">C19</text>
<text x="403.2" y="58.7">0.1uF</text>
<text x="14.1" y="75.6">PPPC081LFBN-RC</text>
<text x="107.1" y="75.6">R21</text>
<text x="115.6" y="75.6">DEPOP</text>
<text x="281.5" y="75.3" transform="rotate(-90 281.5 75.3)">D10</text>
<text x="289.9" y="76.7" transform="rotate(-90 289.9 76.7)">MMSZ5226B</text>
<text x="292.7" y="75.3" transform="rotate(-90 292.7 75.3)">D11</text>
<text x="301.2" y="76.7" transform="rotate(-90 301.2 76.7)">MMSZ5226B</text>
<text x="304" y="75.3" transform="rotate(-90 304 75.3)">D14</text>
<text x="312.5" y="76.7" transform="rotate(-90 312.5 76.7)">MMSZ5226B</text>
<text x="315.3" y="75.3" transform="rotate(-90 315.3 75.3)">D12</text>
<text x="323.8" y="76.7" transform="rotate(-90 323.8 76.7)">MMSZ5226B</text>
<text x="326.6" y="75.3" transform="rotate(-90 326.6 75.3)">D13</text>
<text x="335" y="76.7" transform="rotate(-90 335 76.7)">MMSZ5226B</text>
<text x="337.9" y="75.3" transform="rotate(-90 337.9 75.3)">D15</text>
<text x="346.3" y="76.7" transform="rotate(-90 346.3 76.7)">MMSZ5226B</text>
<text x="360.3" y="75.8">MAX11615EEE+</text>
<text x="225.6" y="84">PPPC101LFBN-RC</text>
<text x="53.6" y="108.8">R16</text>
<text x="67.7" y="108.8">0</text>
<text x="98.7" y="112.2">R25</text>
<text x="112.8" y="112.2">0</text>
<text x="225.6" y="112.2">J10</text>
<text x="358.1" y="117.9">D6</text>
<text x="366.5" y="117.9">RED</text>
<text x="380.6" y="117.9">R166</text>
<text x="391.9" y="117.9">150</text>
<text x="14.1" y="123.5">J13</text>
<text x="53.6" y="123.5">R15</text>
<text x="67.7" y="122.9">0</text>
<text x="298.9" y="120.7">R168</text>
<text x="98.7" y="126.3">R24</text>
<text x="112.8" y="126.3">0</text>
<text x="279.1" y="129.1">SW3</text>
<text x="298.9" y="126.3">DEPOP</text>
<text x="358.1" y="132">D7</text>
<text x="366.5" y="132">GREEN</text>
<text x="380.6" y="132">R167</text>
<text x="391.9" y="132">150</text>
<text x="225.6" y="140.4">PPPC081LFBN-RC</text>
<text x="276.3" y="140.4">B3S-1000</text>
<text x="14.1" y="146.1">PPPC061LFBN-RC</text>
<text x="115.6" y="177.1">J6</text>
<text x="107.1" y="244.7">NPPC222KFMP-RC</text>
</g>
<g font-size="2.5" fill="#004080">
<text x="359.5" y="43.5">AIN0</text>
<text x="359.5" y="46.3">AIN1</text>
<text x="376.7" y="43.5">VDD</text>
<text x="359.5" y="49.1">AIN2</text>
<text x="359.5" y="51.9">AIN3</text>
<text x="376.8" y="49.1">SDA</text>
<text x="377.1" y="51.9">SCL</text>
<text x="359.5" y="54.7">AIN4</text>
<text x="359.5" y="57.6">AIN5</text>
<text x="359.5" y="60.4">AIN6</text>
<text x="359.5" y="63.2">AIN7</text>
<text x="376.9" y="66">NC1</text>
<text x="377" y="60.4">REF</text>
<text x="359.5" y="71.6">GND</text>
<text x="376.9" y="71.6">NC3</text>
<text x="376.9" y="68.8">NC2</text>
</g>
<g font-size="2.3">
<text x="45.1" y="61.1">(ARD_RESET)</text>
<text x="152.3" y="63.9">(ARD_SCK)</text>
<text x="152.3" y="66.7">(ARD_MISO)</text>
<text x="152.3" y="69.5">(ARD_MOSI)</text>
<text x="112.8" y="72.3">0</text>
<text x="152.3" y="72.3">(ARD_SS)</text>
<text x="152.3" y="75.2">(ARD_GPIO9)</text>
<text x="152.3" y="78">(ARD_GPIO8)</text>
<text x="358.1" y="109">Silkscreen:</text>
<text x="358.1" y="111.3">&quot;LED_1&quot;</text>
<text x="152.3" y="114.6">(ARD_GPIO7)</text>
<text x="152.3" y="117.5">(ARD_GPIO6)</text>
<text x="152.3" y="120.3">(ARD_GPIO5)</text>
<text x="152.3" y="123.1">(ARD_GPIO4)</text>
<text x="152.3" y="125.9">(ARD_GPIO3)</text>
<text x="273.5" y="120.3">Silkscreen:</text>
<text x="273.5" y="122.6">&quot;User_1&quot;</text>
<text x="298.9" y="123.1">10K</text>
<text x="152.3" y="128.7">(ARD_GPIO2)</text>
<text x="152.3" y="131.6">(ARD_GPIO1)</text>
<text x="152.3" y="134.4">(ARD_GPIO0)</text>
<text x="358.1" y="142.8">Silkscreen:</text>
<text x="50.8" y="145.4">Note: J13.6, J13.5 (by default) are used as</text>
<text x="50.8" y="147.7">ADC inputs. To use as I2C pair or as</text>
<text x="358.1" y="145.2">&quot;LED_2&quot;</text>
<text x="50.8" y="150">separate GPIOs please move R15, R16 to</text>
<text x="50.8" y="152.4">position B-C.</text>
<text x="267.9" y="154.1">Place acrylic feet at the corners (or as close to) of the board on the bottom layer.</text>
<text x="267.9" y="156.4">Make sure they to not overlap the edge of the board.</text>
<text x="284.8" y="162.6">F3</text>
<text x="375" y="162.6">F4</text>
<text x="267.9" y="173.8">RUBBER,FEET,9.5X3.8mm,ACRYLIC</text>
<text x="273.5" y="168.2">NON PCB MOUNT PART</text>
<text x="358.1" y="173.8">RUBBER,FEET,9.5X3.8mm,ACRYLIC</text>
<text x="363.7" y="168.2">NON PCB MOUNT PART</text>
<text x="267.9" y="178.5">TRANSPARENT</text>
<text x="358.1" y="178.5">TRANSPARENT</text>
<text x="282" y="182.3">SJ5306</text>
<text x="372.2" y="182.3">SJ5306</text>
<text x="284.8" y="187.9">F5</text>
<text x="375" y="187.9">F6</text>
<text x="273.5" y="193.6">NON PCB MOUNT PART</text>
<text x="363.7" y="193.6">NON PCB MOUNT PART</text>
<text x="267.9" y="199.2">RUBBER,FEET,9.5X3.8mm,ACRYLIC</text>
<text x="267.9" y="203.9">TRANSPARENT</text>
<text x="358.1" y="199.2">RUBBER,FEET,9.5X3.8mm,ACRYLIC</text>
<text x="358.1" y="203.9">TRANSPARENT</text>
<text x="282" y="207.7">SJ5306</text>
<text x="372.2" y="207.7">SJ5306</text>
<text x="211.5" y="210.5">Note: UART0 Tx/Rx may also be used</text>
<text x="211.5" y="212.8">as UART interface</text>
<text x="211.5" y="215.2">to Arduino shields via Arduino</text>
<text x="332.7" y="213.3">ZJ1</text>
<text x="211.5" y="217.5">header J10.1, J10.2</text>
<text x="321.4" y="218.9">NON PCB MOUNT PART</text>
<text x="313" y="224.6">CBL,USB-A/MICROUSB-B,M/M,2ft,4/5P</text>
<text x="313" y="229.3">DATA</text>
<text x="320.2" y="229.3">CABLE,BROADPEBBLE</text>
<text x="324.3" y="233">99-110080-0001</text>
<text x="53.6" y="250">Note: UART1 is also used for FTDI</text>
<text x="53.6" y="252.3">USB to UART debug interface.</text>
</g>
<g font-size="2">
<text x="45.1" y="2.1">5</text>
<text x="129.7" y="2.1">4</text>
<text x="214.3" y="2.1">3</text>
<text x="298.9" y="2.1">2</text>
<text x="383.5" y="2.1">1</text>
<text x=".7" y="38.1">D</text>
<text x="426.5" y="38.1">D</text>
<text x=".7" y="105.1">C</text>
<text x="426.5" y="105.1">C</text>
<text x=".7" y="172">B</text>
<text x="426.5" y="172">B</text>
<text x=".7" y="239">A</text>
<text x="426.5" y="239">A</text>
<text x="45.1" y="272.8">5</text>
<text x="129.7" y="272.8">4</text>
<text x="214.3" y="272.8">3</text>
<text x="298.9" y="272.8">2</text>
<text x="383.5" y="272.8">1</text>
</g>
</svg>
